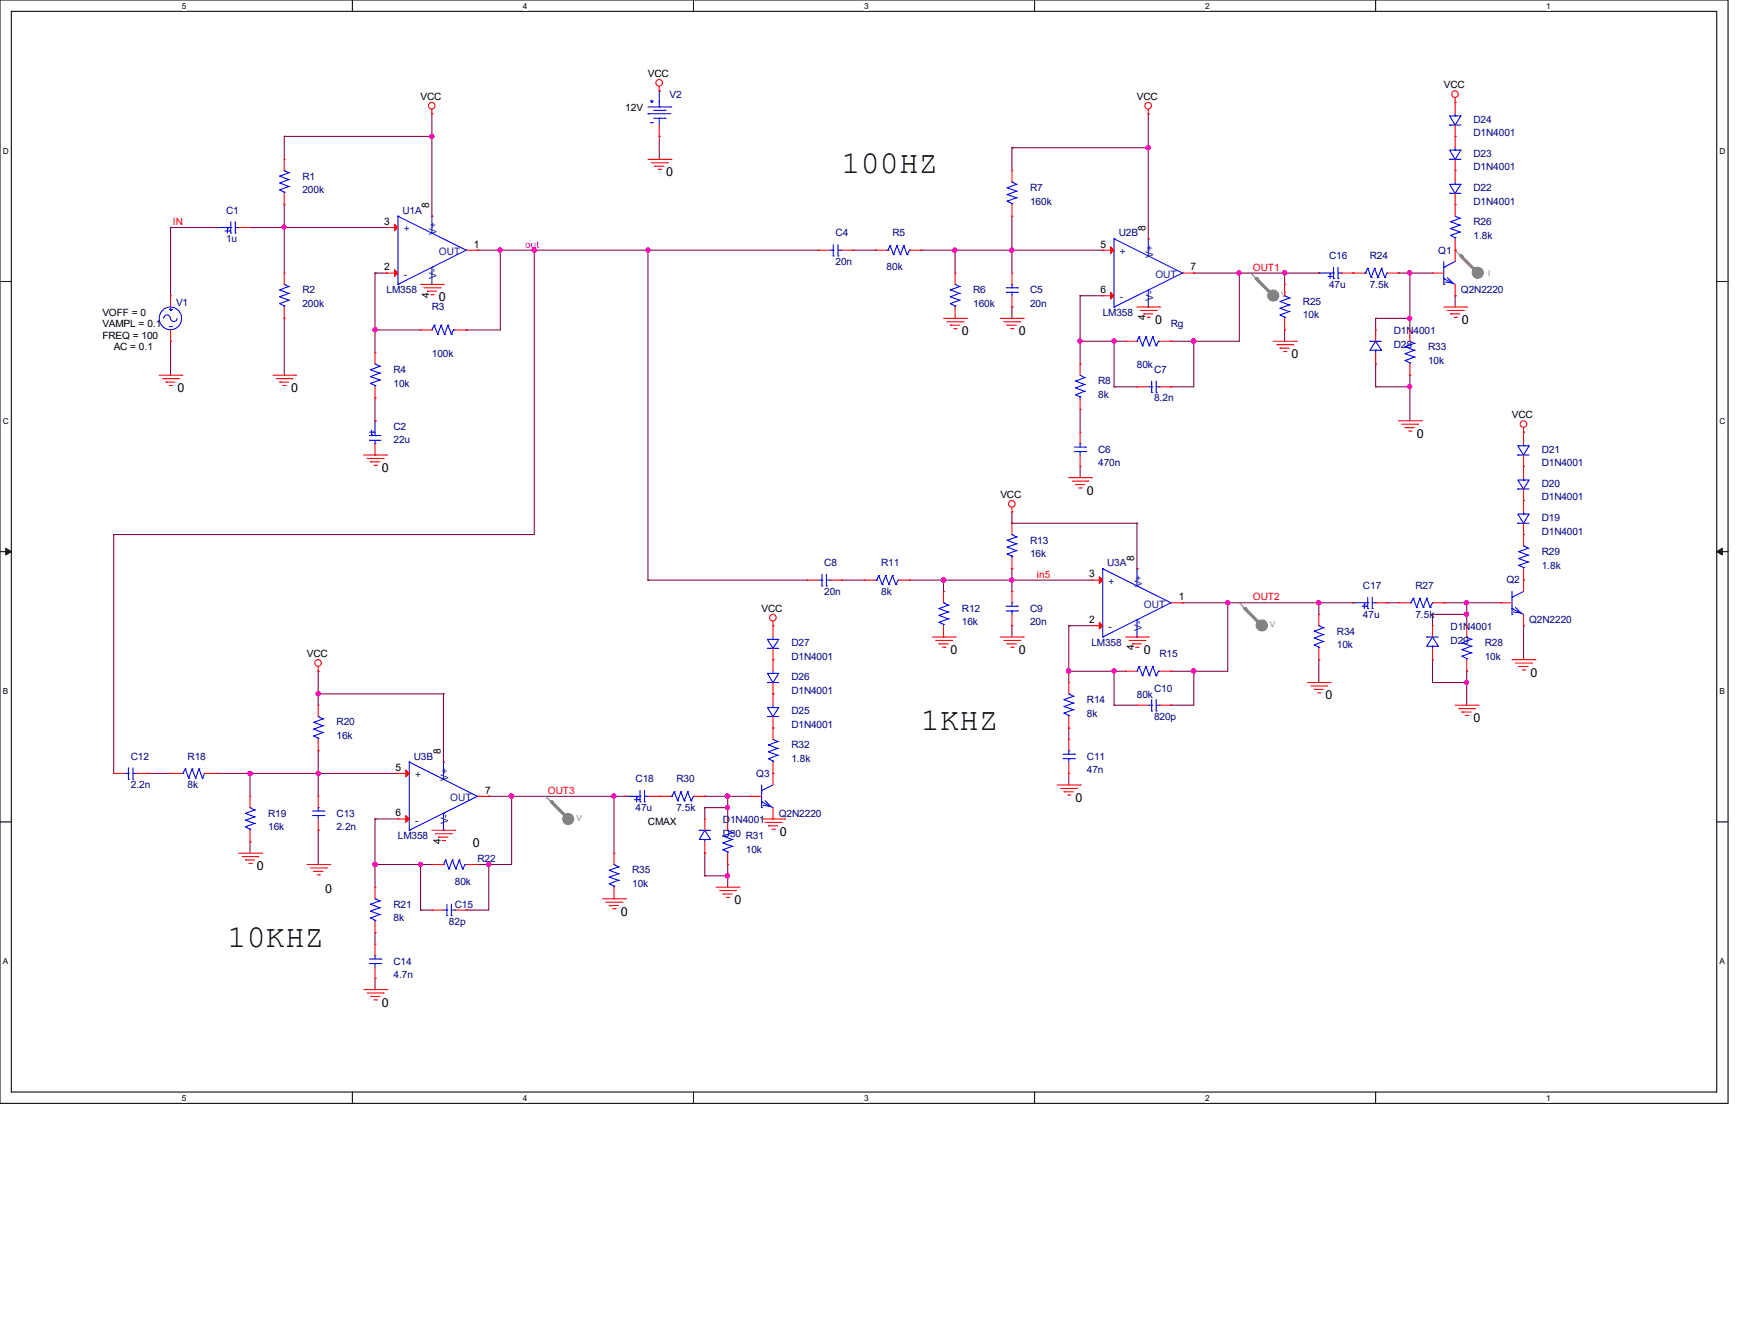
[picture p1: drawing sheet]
<svg xmlns="http://www.w3.org/2000/svg" width="279mm" height="216mm" viewBox="0 0 279 216" stroke-linecap="round" stroke-linejoin="round" font-family="sans-serif">
<path d="M0 0h278v177.4h-278zM1.8 1.8h274.3v173.8h-274.3z" fill="none" stroke="#000" stroke-width=".17"/>
<g fill="#fff">
<path d="M29.3 .2h.7v1.5h-.7z"/>
<path d="M29.3 175.8h.7v1.4h-.7z"/>
</g>
<path d="M56.7 0v1.8M56.7 175.6v1.8" fill="none" stroke="#000" stroke-width=".17"/>
<g fill="#fff">
<path d="M84.1 .2h.7v1.5h-.7z"/>
<path d="M84.1 175.8h.7v1.4h-.7z"/>
</g>
<path d="M111.5 0v1.8M111.5 175.6v1.8" fill="none" stroke="#000" stroke-width=".17"/>
<g fill="#fff">
<path d="M139 .2h.7v1.5h-.7z"/>
<path d="M139 175.8h.7v1.4h-.7z"/>
</g>
<path d="M166.4 0v1.8M166.4 175.6v1.8" fill="none" stroke="#000" stroke-width=".17"/>
<g fill="#fff">
<path d="M193.8 .2h.8v1.5h-.8z"/>
<path d="M193.8 175.8h.8v1.4h-.8z"/>
</g>
<path d="M221.3 0v1.8M221.3 175.6v1.8" fill="none" stroke="#000" stroke-width=".17"/>
<g fill="#fff">
<path d="M248.7 .2h.7v1.5h-.7z"/>
<path d="M248.7 175.8h.7v1.4h-.7z"/>
<path d="M.5 23.5h.9v1.5h-.9z"/>
<path d="M276.6 23.5h.9v1.5h-.9z"/>
<path d="M.5 67h.9v1.5h-.9z"/>
<path d="M276.6 67h.9v1.5h-.9z"/>
</g>
<path d="M0 45.3h1.8M276.1 45.3h1.9" fill="none" stroke="#000" stroke-width=".17"/>
<g fill="#fff">
<path d="M.5 110.4h.8v1.5h-.8z"/>
<path d="M276.6 110.4h.9v1.5h-.9z"/>
</g>
<path d="M0 88.7h1.8M276.1 88.7h1.9" fill="none" stroke="#000" stroke-width=".17"/>
<path d="M.9 88.1l.9 .6-.9 .5zM276.1 88.7l.9-.6v1.1z" fill="#000" stroke="#000" stroke-width=".16"/>
<g fill="#fff">
<path d="M.5 153.8h.8v1.5h-.8z"/>
<path d="M276.6 153.8h.9v1.5h-.9z"/>
</g>
<path d="M0 132.1h1.8M276.1 132.1h1.9" fill="none" stroke="#000" stroke-width=".17"/>
<g fill="none" stroke="#800040" stroke-width=".17">
<path d="M69.5 18.3h.1M69.5 18.3v16.5M184.7 18.3h.1M184.7 18.3v20.1M27.4 36.6h.1M27.4 36.6v10.9M27.4 36.6h7.4M40.2 36.6h.1M40.2 36.6h22M45.7 32.9h.1M45.7 21.9h.1M45.7 36.6h.1"/>
<path d="M45.7 21.9v3.7M45.7 32.9v11M45.7 21.9h23.8M69.5 21.9h.1M106 21.9h.1M106 21.9v3.7M162.8 23.7h.1M162.8 34.8h.1M162.8 23.7h21.9M162.8 23.7v3.7M162.8 34.8v9.1M184.7 23.7h.1"/>
<path d="M27.4 54.9h.1M27.4 54.9v5.4M45.7 51.2h.1M45.7 51.2v9.1M60.3 43.9h.1M60.3 53h.1M60.3 43.9h1.9M60.3 43.9v12.8M60.3 53h7.3M75 53h.1M76.8 40.2h.1M76.8 40.2h54.9"/>
<path d="M80.5 40.2h.1M80.5 40.2v12.8h-5.5M85.9 40.2h.1M85.9 40.2v45.7h-67.6M104.2 40.2h.1M104.2 40.2v53.1M137.2 40.2h.1M137.2 40.2h3.6M148.1 40.2h.1M148.1 40.2h29.3M153.6 40.2h.1M153.6 40.2v3.7"/>
<path d="M162.8 40.2h.1M162.8 49.4h.1M162.8 49.4v1.8M173.7 47.5h.1M173.7 54.9h.1M173.7 47.5h3.7M173.7 47.5v11M173.7 54.9h7.4M179.2 54.9h.1M179.2 54.9v7.3M188.3 54.9h.1M192 43.9h.1"/>
<path d="M192 54.9h.1M192 43.9h20.1M192 54.9v7.3h-3.7M199.3 43.9h.1M199.3 43.9v11h-11M206.6 53h.1M206.6 43.9h.1M206.6 43.9v1.8M206.6 53v1.9M221.3 51.2h.1M221.3 58.5h.1M221.3 51.2v1.8"/>
<path d="M221.3 58.5v3.7M221.3 51.2h5.5M224.9 43.9h.1M224.9 43.9h5.5M226.8 43.9h.1M226.8 51.2h.1M226.8 43.9v9.1M234.1 47.5h.1M234.1 47.5v1.9M60.3 64h.1M60.3 64v3.6M173.7 65.8h.1"/>
<path d="M173.7 75h.1M173.7 65.8v3.7M173.7 75v1.8M179.2 62.2h.1M179.2 62.2h3.7M188.3 62.2h.1M221.3 62.2h.1M221.3 62.2h5.5M226.8 60.3h.1M226.8 62.2h.1M226.8 60.3v7.3M18.3 85.9h.1"/>
<path d="M18.3 85.9v38.4M104.2 93.3h.1M104.2 93.3h25.6M135.3 93.3h.1M135.3 93.3h3.7M146.3 93.3h.1M146.3 93.3h29.3M151.8 93.3h.1M151.8 93.3v1.8M162.8 93.3h.1M162.8 91.4h.1M162.8 84.1h.1"/>
<path d="M162.8 82.3h.1M162.8 82.3v1.8M162.8 91.4v3.7M162.8 84.1h20.1M182.9 84.1h.1M182.9 84.1v7.3M190.2 96.9h.1M190.2 96.9h27.4M197.5 96.9h.1M197.5 96.9v11h-9.2M212.1 96.9h.1M212.1 96.9v1.9"/>
<path d="M223.1 96.9h.1M223.1 96.9h1.8M230.4 98.8h.1M230.4 98.8v1.8M230.4 98.8h5.5M232.2 96.9h.1M232.2 96.9h9.2M235.9 96.9h.1M235.9 98.8h.1M235.9 96.9v3.7M51.2 107.9h.1M51.2 111.5h.1"/>
<path d="M51.2 107.9v5.5M51.2 111.5h20.1M71.3 111.5h.1M71.3 111.5v11M162.8 100.6h.1M162.8 100.6v1.8M171.9 100.6h.1M171.9 117.1h.1M171.9 107.9h.1M171.9 100.6h3.7M171.9 100.6v9.1M171.9 117.1v1.8"/>
<path d="M171.9 107.9h9.2M179.2 113.4h.1M179.2 107.9h.1M179.2 107.9v5.5M179.2 113.4h3.7M188.3 107.9h.1M188.3 113.4h.1M192 107.9h.1M192 107.9v5.5h-3.7M212.1 106h.1M212.1 106v3.7M230.4 106h.1"/>
<path d="M230.4 109.7h.1M230.4 106v3.7M230.4 109.7h5.5M235.9 107.9h.1M235.9 109.7h.1M235.9 107.9v5.5M245.1 100.6h.1M245.1 100.6v5.4M23.7 124.3h.1M23.7 124.3h3.7M34.8 124.3h.1M34.8 124.3h29.2"/>
<path d="M40.2 124.3h.1M40.2 135.3h.1M40.2 124.3v3.7M40.2 135.3v1.9M51.2 120.7h.1M51.2 124.3h.1M51.2 133.5h.1M51.2 120.7v7.3M51.2 133.5v5.5M60.3 131.7h.1M60.3 139h.1M60.3 131.7v10.9"/>
<path d="M60.3 131.7h3.7M60.3 139h9.2M67.6 139h.1M67.6 139v7.3M76.8 139h.1M78.6 128h.1M78.6 139h.1M78.6 128h22M78.6 139v7.3h-3.6M82.3 128h.1M82.3 128v11h-5.5M98.8 128h.1"/>
<path d="M98.8 128v9.2M113.4 128h.1M113.4 129.8h.1M113.4 137.2h.1M113.4 128h7.3M113.4 129.8h3.7M113.4 129.8v1.9M113.4 137.2v3.6M117.1 128h.1M117.1 139h.1M117.1 129.8h.1M117.1 128v3.7"/>
<path d="M117.1 139v3.6M171.9 124.3h.1M171.9 124.3v1.9M60.3 149.9h.1M60.3 157.3h.1M60.3 149.9v1.9M60.3 157.3v1.8M67.6 146.3h.1M67.6 146.3h1.9M75 146.3h.1M113.4 140.8h.1M113.4 140.8h3.7"/>
<path d="M117.1 140.8h.1"/>
</g>
<g fill="#f0f" stroke="#f0f" stroke-width=".17">
<circle cx="45.7" cy="36.5" r=".34"/>
<circle cx="60.3" cy="53" r=".34"/>
<circle cx="153.6" cy="40.2" r=".34"/>
<circle cx="162.7" cy="40.2" r=".34"/>
<circle cx="179.2" cy="54.8" r=".34"/>
<circle cx="173.7" cy="54.8" r=".34"/>
<circle cx="192" cy="54.8" r=".34"/>
<circle cx="199.3" cy="43.9" r=".34"/>
<circle cx="80.4" cy="40.2" r=".34"/>
<circle cx="184.7" cy="23.7" r=".35"/>
<circle cx="69.5" cy="21.9" r=".34"/>
<circle cx="151.8" cy="93.2" r=".34"/>
<circle cx="162.7" cy="93.2" r=".34"/>
<circle cx="179.2" cy="107.9" r=".34"/>
<circle cx="171.9" cy="107.9" r=".34"/>
<circle cx="192" cy="107.9" r=".34"/>
<circle cx="104.2" cy="40.2" r=".34"/>
<circle cx="40.2" cy="124.3" r=".34"/>
<circle cx="51.2" cy="124.3" r=".34"/>
<circle cx="60.3" cy="139" r=".34"/>
<circle cx="78.6" cy="139" r=".34"/>
<circle cx="82.3" cy="128" r=".34"/>
<circle cx="67.6" cy="139" r=".34"/>
<circle cx="85.9" cy="40.2" r=".34"/>
<circle cx="51.2" cy="111.5" r=".34"/>
<circle cx="235.9" cy="96.9" r=".34"/>
<circle cx="212.1" cy="96.9" r=".35"/>
<circle cx="197.5" cy="96.9" r=".34"/>
<circle cx="117" cy="128" r=".34"/>
<circle cx="226.7" cy="51.2" r=".34"/>
<circle cx="226.7" cy="43.9" r=".34"/>
<circle cx="98.7" cy="128" r=".34"/>
<circle cx="206.6" cy="43.9" r=".34"/>
<circle cx="117" cy="140.8" r=".34"/>
<circle cx="235.9" cy="109.7" r=".34"/>
<circle cx="235.9" cy="98.7" r=".34"/>
<circle cx="117" cy="129.8" r=".34"/>
<circle cx="226.7" cy="62.1" r=".34"/>
</g>
<g fill="none" stroke="#f00" stroke-width=".17">
<path d="M69.5 18.3h.1M69.5 17.6v.7M106 14.6h.1M106 13.9v.7M184.7 18.3h.1M184.7 17.6v.7M234.1 16.5h.1M234.1 15.7v.8M104.2 25.6h3.7M104.8 26.2h2.6M105.3 26.7h.1M105.3 26.7h1.5"/>
<path d="M105.9 27.2h.4M106.3 27.2h.1M107.4 26.2h.1M107.9 25.6h.1M67.6 45.7h3.7M68.2 46.3h2.6M68.7 46.8h.1M68.7 46.8h1.5M69.3 47.4h.4M69.7 47.4h.1M70.8 46.3h.1M71.3 45.7h.1"/>
<path d="M151.8 51.2h3.6M152.3 51.7h2.6M152.9 52.3h.1M152.9 52.3h1.4M153.4 52.8h.4M153.8 52.8h.1M154.9 51.7h.1M155.4 51.2h.1M160.9 51.2h3.7M161.5 51.7h2.5M162 52.3h.1M162 52.3h1.5"/>
<path d="M162.6 52.8h.3M162.9 52.8h.1M164 51.7h.1M164.6 51.2h.1M182.9 49.4h3.6M183.4 49.9h2.6M184 50.5h.1M184 50.5h1.4M184.5 51h.4M184.9 51h.1M186 49.9h.1M186.5 49.4h.1"/>
<path d="M204.8 54.9h3.7M205.4 55.4h2.5M205.9 56h.1M205.9 56h1.5M206.5 56.5h.3M206.8 56.5h.1M207.9 55.4h.1M208.5 54.9h.1M232.2 49.4h3.7M232.8 49.9h2.6M233.3 50.5h.1M233.3 50.5h1.5"/>
<path d="M233.9 51h.4M234.3 51h.1M235.4 49.9h.1M235.9 49.4h.1M25.6 60.3h3.7M26.2 60.9h2.5M26.7 61.4h.1M26.7 61.4h1.5M27.2 62h.4M27.6 62h.1M28.7 60.9h.1M29.3 60.3h.1"/>
<path d="M43.9 60.3h3.6M44.4 60.9h2.6M45 61.4h.1M45 61.4h1.4M45.5 62h.4M45.9 62h.1M47 60.9h.1M47.5 60.3h.1M58.5 73.2h3.7M59.1 73.7h2.5M59.6 74.3h.1M59.6 74.3h1.5"/>
<path d="M60.2 74.8h.3M60.5 74.8h.1M61.6 73.7h.1M62.2 73.2h.1M171.9 76.8h3.7M172.5 77.3h2.5M173 77.9h.1M173 77.9h1.5M173.5 78.4h.4M173.9 78.4h.1M175 77.3h.1M175.6 76.8h.1"/>
<path d="M224.9 67.6h3.7M225.5 68.2h2.5M226 68.7h.1M226 68.7h1.5M226.6 69.3h.3M226.9 69.3h.1M228 68.2h.1M228.6 67.6h.1M245.1 69.5h.1M245.1 68.7v.8M124.3 99.9v.7M162.8 82.3h.1"/>
<path d="M162.8 81.6v.7M51.2 107.9h.1M51.2 107.1v.8M124.3 100.6h.1M149.9 102.4h3.7M150.5 103h2.6M151 103.5h.1M151 103.5h1.5M151.6 104.1h.4M152 104.1h.1M153.1 103h.1M153.6 102.4h.1"/>
<path d="M160.9 102.4h3.7M161.5 103h2.5M162 103.5h.1M162 103.5h1.5M162.6 104.1h.3M162.9 104.1h.1M164 103h.1M164.6 102.4h.1M181.1 102.4h3.6M181.6 103h2.5M182.2 103.5h.1M182.2 103.5h1.4"/>
<path d="M182.7 104.1h.3M183 104.1h.1M184.1 103h.1M184.7 102.4h.1M210.3 109.7h3.7M210.9 110.3h2.5M211.4 110.8h.1M211.4 110.8h1.5M212 111.4h.3M212.3 111.4h.1M213.4 110.3h.1M214 109.7h.1"/>
<path d="M234.1 113.4h3.6M234.6 113.9h2.6M235.2 114.5h.1M235.2 114.5h1.4M235.7 115h.4M236.1 115h.1M237.2 113.9h.1M237.7 113.4h.1M243.2 106h3.7M243.8 106.6h2.5M244.3 107.1h.1M244.3 107.1h1.5"/>
<path d="M244.9 107.7h.3M245.2 107.7h.1M246.3 106.6h.1M246.9 106h.1M38.4 137.2h3.6M38.9 137.7h2.6M39.5 138.3h.1M39.5 138.3h1.4M40 138.8h.4M40.4 138.8h.1M41.5 137.7h.1M42 137.2h.1"/>
<path d="M49.4 139h3.6M49.9 139.5h2.6M52.5 139.5h.1M53 139h.1M69.5 133.5h3.7M70 134h2.6M70.6 134.6h.1M70.6 134.6h1.5M71.1 135.1h.4M71.5 135.1h.1M72.6 134h.1M73.2 133.5h.1"/>
<path d="M122.5 131.7h3.7M123.1 132.2h2.5M123.6 132.8h.1M123.6 132.8h1.5M124.2 133.3h.3M124.5 133.3h.1M125.6 132.2h.1M126.2 131.7h.1M170.1 126.2h3.6M170.6 126.7h2.6M171.2 127.3h.1M171.2 127.3h1.4"/>
<path d="M171.7 127.8h.4M172.1 127.8h.1M173.2 126.7h.1M173.7 126.2h.1M50.5 140.1h.1M50.5 140.1h1.4M51 140.6h.4M51.4 140.6h.1M58.5 159.1h3.7M59.1 159.6h2.5M61.6 159.6h.1M62.2 159.1h.1"/>
<path d="M96.9 144.5h3.7M97.5 145h2.5M98 145.6h.1M98 145.6h1.5M98.6 146.1h.3M98.9 146.1h.1M100 145h.1M100.6 144.5h.1M115.2 142.6h3.7M115.7 143.2h2.6M116.3 143.7h.1M116.3 143.7h1.5"/>
<path d="M116.8 144.3h.4M117.2 144.3h.1M118.3 143.2h.1M118.9 142.6h.1M59.6 160.2h.1M59.6 160.2h1.5M60.2 160.7h.3M60.5 160.7h.1"/>
<circle cx="69.4" cy="17" r=".53"/>
<circle cx="106" cy="13.3" r=".53"/>
<circle cx="184.7" cy="17" r=".53"/>
<circle cx="234" cy="15.1" r=".53"/>
<circle cx="245" cy="68.2" r=".53"/>
<circle cx="124.3" cy="99.3" r=".53"/>
<circle cx="162.8" cy="81" r=".53"/>
<circle cx="51.2" cy="106.6" r=".53"/>
</g>
<circle cx="237.7" cy="43.9" r=".89" fill="#808080" stroke="#808080" stroke-width=".17"/>
<path d="M234.1 40.2h.1M234.1 40.2l3.6 3.7" fill="none" stroke="#808080" stroke-width=".17"/>
<path d="M235 41.1l2.7 2.8" fill="none" stroke="#808080" stroke-width=".51"/>
<circle cx="235" cy="41.1" r=".25" fill="#808080"/>
<circle cx="91.4" cy="131.7" r=".89" fill="#808080" stroke="#808080" stroke-width=".17"/>
<path d="M87.8 128h.1M87.8 128l3.6 3.7" fill="none" stroke="#808080" stroke-width=".17"/>
<path d="M88.7 128.9l2.7 2.8" fill="none" stroke="#808080" stroke-width=".51"/>
<circle cx="88.7" cy="128.9" r=".25" fill="#808080"/>
<circle cx="204.8" cy="47.5" r=".89" fill="#808080" stroke="#808080" stroke-width=".17"/>
<path d="M201.2 43.9h.1M201.2 43.9l3.6 3.6" fill="none" stroke="#808080" stroke-width=".17"/>
<path d="M202.1 44.8l2.7 2.7" fill="none" stroke="#808080" stroke-width=".51"/>
<circle cx="202.1" cy="44.8" r=".25" fill="#808080"/>
<circle cx="203" cy="100.5" r=".9" fill="#808080" stroke="#808080" stroke-width=".17"/>
<path d="M199.3 96.9h.1M199.3 96.9l3.7 3.7" fill="none" stroke="#808080" stroke-width=".17"/>
<path d="M200.2 97.8l2.8 2.8" fill="none" stroke="#808080" stroke-width=".51"/>
<circle cx="200.2" cy="97.8" r=".25" fill="#808080"/>
<g fill="none" stroke="#00f" stroke-width=".17">
<path d="M104.2 18.3h.1M104.2 18.3h3.7M104.2 17.2h3.7M104.6 16.3h.3M104.6 19.7h.3M104.8 16.5h.1M104.8 16.1v.4M104.9 16.3h.1M104.9 19.7h.1M105.2 17.7h1.8M105.2 19h1.8M106 17.2h.1"/>
<path d="M106 19h.1M106 14.6h.1M106 14.6v2.6M106 19v1.1M107 17.7h.1M107 19h.1M107.9 17.2h.1M233.2 18.6h1.8l-.9 1.5zM234.1 18.6h.1M234.1 18.3v.3M34.8 36.6h.1M34.8 36.6h2.3"/>
<path d="M36.2 37.1h.7M36.6 36.7h.1M36.6 36.7v.8M36.9 37.1h.1M37.1 37.5h.1M37.1 36.6h.1M37.1 35.6v1.9M37.8 37.5h.1M37.8 35.6v1.9M37.8 36.6h.6M38.4 36.6h.1M45 30.5h.1"/>
<path d="M45 29.4h.1M45 28.3h.1M45 30.5l.7 .4M45 29.4l1.4 .6M45 28.3l1.4 .6M45.7 27.4h.1M45.7 30.9h.1M45.7 27.4l.7 .4M45.7 30.9v.2M46.4 30h.1M46.4 28.9h.1M46.4 27.8h.1"/>
<path d="M46.4 30l-1.4 .5M46.4 28.9l-1.4 .5M46.4 27.8l-1.4 .5M64 34.8h.1M64 34.8l11 5.4M64 34.8v10.9M69.5 37.5h.1M69.5 34.8h.1M69.5 34.8v2.7M134 39.3v1.8M134.8 39.3v1.8M143.2 39.5h.1"/>
<path d="M143.2 39.5l-.4 .7M143.2 39.5l.5 1.4M144.3 39.5h.1M144.3 39.5l-.6 1.4M144.3 39.5l.5 1.4M145.4 39.5h.1M145.4 39.5l-.6 1.4M145.4 39.5l.5 1.4M162 32.3h.1M162 31.3h.1M162 30.2h.1M162 32.3l.8 .4"/>
<path d="M162 31.3l1.5 .5M162 30.2l1.5 .5M162.8 29.3h.1M162.8 32.7h.1M162.8 29.3l.7 .3M162.8 32.7v.2M163.5 31.8h.1M163.5 30.7h.1M163.5 29.6h.1M163.5 31.8l-1.5 .5M163.5 30.7l-1.5 .6M163.5 29.6l-1.5 .6"/>
<path d="M179.2 38.4h.1M179.2 38.4l11 5.5M179.2 38.4v11M184.7 38.4h.1M184.7 38.4v2.7M233.2 29.6h1.8l-.9 1.5zM233.2 31.1h.1M233.2 24.1h1.8l-.9 1.5zM233.2 25.6h.1M233.2 20.1h.1M233.2 31.1h1.8M233.2 25.6h1.8"/>
<path d="M233.2 20.1h1.8M233.3 37.8h.1M233.3 36.7h.1M233.3 35.6h.1M233.3 37.8l.8 .4M233.3 36.7l1.5 .6M233.3 35.6l1.5 .6M234.1 29.6h.1M234.1 34.8h.1M234.1 38.2h.1M234.1 24.1h.1M234.1 23.7v.4"/>
<path d="M234.1 29.3v.3M234.1 38.2v.2M234.1 34.8l.7 .3M234.8 37.3h.1M234.8 36.2h.1M234.8 35.1h.1M234.8 37.3l-1.5 .5M234.8 36.2l-1.5 .5M234.8 35.1l-1.5 .5M27.2 52.5h.4M27.2 49.7h.4M27.4 51.2a.53 .53 0 0 0-.5-.6 .53 .53 0 0 0-.6 .6"/>
<path d="M27.4 49.9h.1M27.4 49.6v.3M27.6 52.5h.1M27.6 49.7h.1M28.5 51.2a.53 .53 0 0 1-.5 .5 .53 .53 0 0 1-.6-.5M45 48.8h.1M45 47.7h.1M45 46.6h.1M45 48.8l.7 .4M45 47.7l1.4 .6M45 46.6l1.4 .6M45.7 45.7h.1"/>
<path d="M45.7 49.2h.1M45.7 49.2v.2M45.7 45.7l.7 .4M46.4 48.3h.1M46.4 47.2h.1M46.4 46.1h.1M46.4 48.3l-1.4 .5M46.4 47.2l-1.4 .5M46.4 46.1l-1.4 .5M59.6 59.4h.1M59.6 59.4l1.5 .6M60.3 58.5h.1"/>
<path d="M60.3 58.5l.8 .4M61.1 60h.1M61.1 58.9h.1M61.1 60l-1.5 .5M61.1 58.9l-1.5 .5M64 45.7h.1M69.5 53h.1M69.5 43h.1M69.5 45.7h.1M69.5 43v2.7M69.8 52.3h.1M69.8 52.3l.6 1.5"/>
<path d="M69.8 52.3l-.3 .7M70.4 53.8h.1M71 52.3h.1M71 52.3l.5 1.5M71 52.3l-.6 1.5M71.5 53.8h.1M72.1 52.3h.1M72.1 52.3l.5 1.5M72.1 52.3l-.6 1.5M72.6 53.8h.1M72.9 53h.1M72.9 53l-.3 .8"/>
<path d="M72.9 53h.3M75 40.2h.1M75 40.2l-11 5.5M133.5 40.2h.5M134 41.1h.1M134 40.2h.1M134.8 41.1h.1M134.8 40.2h.5M135.3 40.2h.1M142.6 40.2h.2M142.8 40.2h.1M143.7 40.9h.1"/>
<path d="M144.8 40.9h.1M145.9 40.9h.1M146.3 40.2h.1M146.3 40.2l-.4 .7M152.9 48.8h.1M152.9 47.7h.1M152.9 46.6h.1M152.9 48.8l.7 .4M152.9 47.7l1.4 .6M152.9 46.6l1.4 .6M153.6 45.7h.1M153.6 49.2h.1"/>
<path d="M153.6 45.7l.7 .4M153.6 49.2v.2M154.3 48.3h.1M154.3 47.2h.1M154.3 46.1h.1M154.3 48.3l-1.4 .5M154.3 47.2l-1.4 .5M154.3 46.1l-1.4 .5M161.8 47h1.9M161.8 46.3h1.9M162.8 45.7h.1M162.8 47h.1"/>
<path d="M162.8 45.7v.6M162.8 47v.5M163.7 47h.1M163.7 46.3h.1M179.2 49.4h.1M182.9 54.9h.1M183.2 54.1h.1M183.2 54.1l.6 1.5M183.2 54.1l-.3 .8M183.8 55.6h.1M184.3 54.1h.1M184.3 54.1l.6 1.5"/>
<path d="M184.3 54.1l-.5 1.5M184.7 41.1h.1M184.7 46.6h.1M184.7 49.4h.1M184.7 46.6v2.8M184.9 55.6h.1M185.4 54.1h.1M185.4 54.1l.6 1.5M185.4 54.1l-.5 1.5M186 55.6h.1M186.4 54.9h.1M186.4 54.9l-.4 .7"/>
<path d="M190.2 43.9h.1M190.2 43.9l-11 5.5M205.9 50.6h.1M205.9 49.6h.1M205.9 48.5h.1M205.9 50.6l.7 .4M205.9 49.6l1.5 .5M205.9 48.5l1.5 .5M206.6 47.5h.1M206.6 51h.1M206.6 47.5l.8 .4M206.6 51v.2"/>
<path d="M207.4 50.1h.1M207.4 49h.1M207.4 47.9h.1M207.4 50.1l-1.5 .5M207.4 49l-1.5 .6M207.4 47.9l-1.5 .6M212.1 43.9h.1M212.1 43.9h2.4M213.6 44.4h.7M214 44.1h.1M214 44.1v.7M214.3 44.4h.1"/>
<path d="M214.5 44.8h.1M214.5 43.9h.1M214.5 43v1.8M215.2 44.8h.1M215.2 43v1.8M215.2 43.9h.6M215.8 43.9h.1M219.5 43.9h.1M219.6 43.9h.1M220 43.1h.1M220 43.1l-.4 .8M220 43.1l.6 1.5"/>
<path d="M220.3 54.9h.1M220.3 54.9h1.9M220.6 44.6h.1M221.1 43.1h.1M221.1 43.1l-.5 1.5M221.1 43.1l.6 1.5M221.3 54.9l.9 1.4h-1.9zM221.3 56.3h.1M221.3 56.3v.4M221.7 44.6h.1M222.2 43.1h.1M222.2 43.1l-.5 1.5"/>
<path d="M222.2 43.1l.6 1.5M222.8 44.6h.1M223.1 43.9h.1M223.1 43.9l-.3 .7M226 58h.1M226 56.9h.1M226 55.8h.1M226 58l.8 .3M226 56.9l1.5 .5M226 55.8l1.5 .5M226.8 54.9h.1M226.8 58.3h.1"/>
<path d="M226.8 54.9l.7 .3M226.8 58.3v.2M227.5 57.4h.1M227.5 56.3h.1M227.5 55.2h.1M227.5 57.4l-1.5 .6M227.5 56.3l-1.5 .6M227.5 55.2l-1.5 .6M232.2 43h.1M232.2 44.8h.1M232.2 45.7h.1M232.2 44.8l1.9 .9"/>
<path d="M232.2 42v3.7M232.8 44.6l.9 .9-1.2-.2M234.1 42l-1.9 1M59.4 70h.1M59.4 70.8h.1M59.4 70h1.9M59.4 70.8h1.9M59.4 69.5h.8M59.6 61.6h.1M59.6 60.5h.1M59.6 61.6l.7 .4M59.6 60.5l1.5 .6"/>
<path d="M59.8 69.8h.1M59.8 69.1v.7M60.2 69.5h.1M60.3 62h.1M60.3 71.3h.1M60.3 70h.1M60.3 67.6h.1M60.3 62v.2M60.3 67.6v2.4M60.3 70.8v.5M61.1 61.1h.1M61.1 61.1l-1.5 .5"/>
<path d="M172.8 72.6h1.8M172.8 71.9h1.8M173 63.5h.1M173 62.4h.1M173 61.3h.1M173 63.5l.7 .3M173 62.4l1.5 .5M173 61.3l1.5 .5M173.7 71.3h.1M173.7 72.6h.1M173.7 60.3h.1M173.7 63.8h.1"/>
<path d="M173.7 63.8v.2M173.7 71.3v.6M173.7 72.6v.6M173.7 60.3l.8 .4M174.5 62.9h.1M174.5 61.8h.1M174.5 60.7h.1M174.5 62.9l-1.5 .6M174.5 61.8l-1.5 .6M174.5 60.7l-1.5 .6M174.6 72.6h.1M174.6 71.9h.1"/>
<path d="M184.7 62.2h.6M185.3 63.1h.1M185.3 62.2h.1M185.3 61.3v1.8M186 63.1h.1M186 61.3v1.8M186 62.2h.5M186.5 62.2h.1M244.1 77.2h1.9l-.9 1.4zM244.1 78.6h.1M244.1 71.7h1.9l-.9 1.5zM244.1 73.2h.1"/>
<path d="M244.1 78.6h1.9M244.1 73.2h1.9M245.1 77.2h.1M245.1 71.7h.1M245.1 71.3v.4M245.1 76.8v.4M131.7 93.3h.5M132.2 94.2h.1M132.2 93.3h.1M132.2 92.3v1.9M132.9 94.2h.1M132.9 93.3h.6"/>
<path d="M132.9 92.3v1.9M133.5 93.3h.1M140.8 93.3h.2M141 93.3h.1M141.4 92.5h.1M141.4 92.5l-.4 .8M141.4 92.5l.5 1.5M141.9 94h.1M142.5 92.5h.1M142.5 92.5l-.6 1.5M142.5 92.5l.5 1.5M143 94h.1"/>
<path d="M143.6 92.5h.1M143.6 92.5l-.6 1.5M143.6 92.5l.5 1.5M144.1 94h.1M144.5 93.3h.1M144.5 93.3l-.4 .7M151 98.9h.1M151 97.8h.1M151 98.9l1.5 .6M151 97.8l1.5 .6M151.8 96.9h.1M151.8 96.9l.7 .4"/>
<path d="M152.5 99.5h.1M152.5 98.4h.1M152.5 97.3h.1M152.5 99.5l-1.5 .5M152.5 98.4l-1.5 .5M152.5 97.3l-1.5 .5M161.8 97.5h1.9M161.8 98.2h1.9M162 89.1h.1M162 88h.1M162 86.9h.1M162 89.1l.8 .3"/>
<path d="M162 88l1.5 .5M162 86.9l1.5 .5M162.8 85.9h.1M162.8 89.4h.1M162.8 96.9h.1M162.8 98.2h.1M162.8 89.4v.2M162.8 96.9v.6M162.8 98.2v.6M162.8 85.9l.7 .4M163.5 88.5h.1M163.5 87.4h.1"/>
<path d="M163.5 86.3h.1M163.5 88.5l-1.5 .6M163.5 87.4l-1.5 .6M163.5 86.3l-1.5 .6M163.7 98.2h.1M163.7 97.5h.1M177.4 91.4h.1M177.4 91.4l10.9 5.5M177.4 91.4v11M182.9 94.2h.1M182.9 99.7h.1M182.9 91.4h.1"/>
<path d="M182.9 91.4v2.8M182.9 99.7v2.7M188.3 96.9h.1M188.3 96.9l-10.9 5.5M217.6 96.9h.1M217.6 96.9h2.4M219.1 97.5h.7M219.5 97.1h.1M219.5 97.1v.7M219.8 97.5h.1M220 97.8h.1M220 96.9h.1"/>
<path d="M220 96v1.8M220.7 97.8h.1M220.7 96v1.8M220.7 96.9h.6M221.3 96.9h.1M226.8 96.9h.1M226.9 96.9h.1M227.3 96.2h.1M227.3 96.2l-.4 .7M227.3 96.2l.6 1.5M227.9 97.7h.1M228.4 96.2h.1"/>
<path d="M228.4 96.2l-.5 1.5M228.4 96.2l.5 1.5M228.9 97.7h.1M229.5 96.2h.1M229.5 96.2l-.6 1.5M229.5 96.2l.5 1.5M230 97.7h.1M230.4 96.9h.1M230.4 96.9l-.4 .8M243.2 96h.1M243.2 97.8h.1M243.2 98.8h.1"/>
<path d="M243.2 97.8l1.9 1M243.2 95.1v3.7M243.8 97.7l.9 .9-1.3-.2M244.1 82.6h1.9l-.9 1.5zM244.1 84.1h.1M244.1 84.1h1.9M244.3 90.9h.1M244.3 89.8h.1M244.3 88.7h.1M244.3 90.9l.8 .3M244.3 89.8l1.5 .5M244.3 88.7l1.5 .5"/>
<path d="M245.1 87.8h.1M245.1 91.2h.1M245.1 82.6h.1M245.1 87.8l.7 .3M245.1 82.3v.3M245.1 91.2v.2M245.1 95.1l-1.9 .9M245.8 90.3h.1M245.8 89.2h.1M245.8 88.1h.1M245.8 90.3l-1.5 .6M245.8 89.2l-1.5 .6"/>
<path d="M245.8 88.1l-1.5 .6M50.5 118.3h.1M50.5 117.2h.1M50.5 116.1h.1M50.5 118.3l.7 .4M50.5 117.2l1.4 .6M50.5 116.1l1.4 .6M51.2 115.2h.1M51.2 118.7h.1M51.2 118.7v.2M51.2 115.2l.7 .4M51.9 117.8h.1"/>
<path d="M51.9 116.7h.1M51.9 115.6h.1M51.9 117.8l-1.4 .5M51.9 116.7l-1.4 .5M51.9 115.6l-1.4 .5M123.4 113.7h1.9l-1 1.5zM123.4 115.2h.1M123.4 108.2h1.9l-1 1.5zM123.4 109.7h.1M123.4 102.8h1.9l-1 1.4zM123.4 104.2h.1M123.4 115.2h1.9"/>
<path d="M123.4 109.7h1.9M123.4 104.2h1.9M123.6 119.8h.1M123.6 119.8l1.5 .5M124.3 113.7h.1M124.3 108.2h.1M124.3 102.8h.1M124.3 118.9h.1M124.3 102.4v.4M124.3 107.9v.3M124.3 113.4v.3M124.3 118.9l.8 .3"/>
<path d="M125.1 119.2h.1M125.1 119.2l-1.5 .6M151 100h.1M151 100l.8 .4M151.8 100.4h.1M151.8 100.4v.2M171.2 114.6h.1M171.2 113.6h.1M171.2 112.5h.1M171.2 114.6l.7 .4M171.2 113.6l1.4 .5M171.2 112.5l1.4 .5"/>
<path d="M171.9 111.5h.1M171.9 115h.1M171.9 111.5l.7 .4M171.9 115v.2M172.6 114.1h.1M172.6 113h.1M172.6 111.9h.1M172.6 114.1l-1.4 .5M172.6 113l-1.4 .6M172.6 111.9l-1.4 .6M177.4 102.4h.1M182.9 102.4h.1"/>
<path d="M182.9 107.9h.1M183.2 107.1h.1M183.2 107.1l.6 1.5M183.2 107.1l-.3 .8M183.8 108.6h.1M184.3 107.1h.1M184.3 107.1l.6 1.5M184.3 107.1l-.5 1.5M184.7 113.4h.6M184.9 108.6h.1M185.3 114.3h.1M185.3 113.4h.1"/>
<path d="M185.3 112.5v1.8M185.4 107.1h.1M185.4 107.1l.6 1.5M185.4 107.1l-.5 1.5M186 108.6h.1M186 114.3h.1M186 112.5v1.8M186 113.4h.5M186.4 107.9h.1M186.4 107.9l-.4 .7M186.5 113.4h.1M211.4 103.7h.1"/>
<path d="M211.4 102.6h.1M211.4 101.5h.1M211.4 103.7l.7 .4M211.4 102.6l1.5 .5M211.4 101.5l1.5 .5M212.1 100.6h.1M212.1 104.1h.1M212.1 100.6l.8 .3M212.1 104.1v.1M212.9 103.1h.1M212.9 102h.1M212.9 100.9h.1"/>
<path d="M212.9 103.1l-1.5 .6M212.9 102l-1.5 .6M212.9 100.9l-1.5 .6M229.5 102.4h.1M229.5 102.4h1.9M230.4 102.4l1 1.5h-1.9zM230.4 103.9h.1M230.4 103.9v.3M235.2 105.5h.1M235.2 104.4h.1M235.2 103.3h.1M235.2 105.5l.7 .4"/>
<path d="M235.2 104.4l1.4 .5M235.2 103.3l1.4 .6M235.9 102.4h.1M235.9 105.9h.1M235.9 102.4l.7 .4M235.9 105.9v.1M236.6 104.9h.1M236.6 103.9h.1M236.6 102.8h.1M236.6 104.9l-1.4 .6M236.6 103.9l-1.4 .5M236.6 102.8l-1.4 .5"/>
<path d="M20.1 124.3h.6M20.7 125.3h.1M20.7 124.3h.1M20.7 123.4v1.9M21.4 125.3h.1M21.4 123.4v1.9M21.4 124.3h.5M21.9 124.3h.1M29.3 124.3h.1M29.4 124.3h.1M29.8 123.6h.1M29.8 123.6l-.4 .7"/>
<path d="M29.8 123.6l.6 1.5M30.4 125.1h.1M30.9 123.6h.1M30.9 123.6l-.5 1.5M30.9 123.6l.6 1.5M31.5 125.1h.1M32 123.6h.1M32 123.6l-.5 1.5M32 123.6l.6 1.5M32.6 125.1h.1M32.9 124.3h.1M32.9 124.3l-.3 .8"/>
<path d="M39.5 132.9h.1M39.5 131.9h.1M39.5 130.8h.1M39.5 132.9l.7 .4M39.5 131.9l1.4 .5M39.5 130.8l1.4 .5M40.2 129.8h.1M40.2 133.3h.1M40.2 129.8l.7 .4M40.2 133.3v.2M40.9 132.4h.1M40.9 131.3h.1"/>
<path d="M40.9 130.2h.1M40.9 132.4l-1.4 .5M40.9 131.3l-1.4 .6M40.9 130.2l-1.4 .6M50.3 131.1h1.8M50.3 130.4h1.8M51.2 129.8h.1M51.2 131.1h.1M51.2 129.8v.6M51.2 131.1v.6M52.1 131.1h.1M52.1 130.4h.1"/>
<path d="M65.8 122.5h.1M65.8 133.5h.1M65.8 122.5l11 5.5M65.8 122.5v11M71.3 125.3h.1M71.3 130.8h.1M71.3 122.5h.1M71.3 133.5h.1M71.3 139h.1M71.3 122.5v2.8M71.3 130.8v2.7M71.7 138.3h.1"/>
<path d="M71.7 138.3l.5 1.4M71.7 138.3l-.4 .7M72.2 139.7h.1M72.8 138.3h.1M72.8 138.3l.5 1.4M72.8 138.3l-.6 1.4M73.3 139.7h.1M73.9 138.3h.1M73.9 138.3l.5 1.4M73.9 138.3l-.6 1.4M74.4 139.7h.1M74.8 139h.1"/>
<path d="M74.8 139l-.4 .7M74.8 139h.2M76.8 128h.1M76.8 128l-11 5.5M98 139.9h.1M98 139.9l1.5 .6M98.8 139h.1M98.8 139l.7 .4M99.5 139.4h.1M99.5 139.4l-1.5 .5M100.6 128h.1M100.6 128h2.4"/>
<path d="M102 128.6h.8M102.4 128.2h.1M102.4 128.2v.7M102.8 128.6h.1M103 128.9h.1M103 128h.1M103 127.1v1.8M103.7 128.9h.1M103.7 128h.5M103.7 127.1v1.8M104.2 128h.1M107.9 128h.2"/>
<path d="M108.1 128h.1M108.5 127.3h.1M108.5 127.3l-.4 .7M108.5 127.3l.5 1.4M109 128.7h.1M109.5 127.3h.1M109.5 127.3l-.5 1.4M109.5 127.3l.6 1.4M110.1 128.7h.1M110.6 127.3h.1M110.6 127.3l-.5 1.4M110.6 127.3l.6 1.4"/>
<path d="M111.2 128.7h.1M111.5 128h.1M111.5 128l-.3 .7M112.5 133.5h.1M112.5 133.5h1.8M113.4 133.5l.9 1.5h-1.8zM113.4 135h.1M113.4 135v.3M116.3 136.6h.1M116.3 135.5h.1M116.3 134.4h.1M116.3 136.6l.8 .3"/>
<path d="M116.3 135.5l1.5 .6M116.3 134.4l1.5 .6M117.1 133.5h.1M117.1 136.9h.1M117.1 133.5l.7 .4M117.1 136.9v.3M117.8 136.1h.1M117.8 135h.1M117.8 133.9h.1M117.8 136.1l-1.5 .5M117.8 135l-1.5 .5M117.8 133.9l-1.5 .5"/>
<path d="M122.5 127.1h.1M122.5 128.9h.1M122.5 129.8h.1M122.5 128.9l1.8 .9M122.5 126.2v3.6M123.1 128.7l.9 1-1.3-.2M123.6 122h.1M123.6 120.9h.1M123.6 122l.7 .3M123.6 120.9l1.5 .5M124.3 122.3h.1M124.3 122.3v.2"/>
<path d="M124.3 126.2l-1.8 .9M125.1 121.4h.1M125.1 120.3h.1M125.1 121.4l-1.5 .6M125.1 120.3l-1.5 .6M171 122h1.8M171 121.2h1.8M171.9 120.7h.1M171.9 122h.1M171.9 120.7v.5M171.9 122v.5M172.8 122h.1"/>
<path d="M172.8 121.2h.1M59.4 154.9h1.9M59.4 154.2h1.9M59.6 147.6h.1M59.6 146.5h.1M59.6 145.4h.1M59.6 147.6l.7 .4M59.6 146.5l1.5 .5M59.6 145.4l1.5 .5M60.3 144.5h.1M60.3 148h.1M60.3 153.6h.1"/>
<path d="M60.3 154.9h.1M60.3 144.5l.8 .3M60.3 148v.1M60.3 153.6v.6M60.3 154.9v.5M61.1 147h.1M61.1 145.9h.1M61.1 144.8h.1M61.1 147l-1.5 .6M61.1 145.9l-1.5 .6M61.1 144.8l-1.5 .6M61.3 154.9h.1"/>
<path d="M61.3 154.2h.1M71.3 146.3h.6M71.9 147.2h.1M71.9 146.3h.1M71.9 145.4v1.8M72.6 147.2h.1M72.6 145.4v1.8M72.6 146.3h.6M73.2 146.3h.1M98 142.1h.1M98 141h.1M98 142.1l.8 .4"/>
<path d="M98 141l1.5 .5M98.8 142.5h.1M98.8 142.5v.1M99.5 141.5h.1M99.5 140.5h.1M99.5 141.5l-1.5 .6M99.5 140.5l-1.5 .5"/>
<circle cx="27.4" cy="51.2" r="1.81"/>
</g>
<g fill="none" stroke="#f00" stroke-width=".17">
<path d="M106 14.6h.1M234.1 16.5h.1M234.1 16.5v1.8M34.8 36.6h.1M38.4 36.6h1.8M40.2 36.6h.1M45.7 25.6h.1M45.7 32.9h.1M45.7 25.6v1.8M45.7 31.1v1.8M62.2 36.6h.1M62.2 36.6h1.8"/>
<path d="M69.5 34.8h.1M106 21.9h.1M106 20.1v1.8M162.8 27.4h.1M162.8 34.8h.1M162.8 27.4v1.9M162.8 32.9v1.9M184.7 38.4h.1M234.1 27.4h.1M234.1 32.9h.1M234.1 21.9h.1M234.1 20.1v3.6"/>
<path d="M234.1 25.6v3.7M234.1 31.1v3.7M234.1 38.4v3.6M27.4 47.5h.1M27.4 54.9h.1M27.4 47.5v1.9M27.4 53v1.9M45.7 43.9h.1M45.7 51.2h.1M45.7 43.9v1.8M45.7 49.4v1.8M60.3 56.7h.1"/>
<path d="M60.3 56.7v1.8M62.2 43.9h.1M62.2 43.9h1.8M67.6 53h.1M67.6 53h1.9M69.5 45.7h.1M73.2 53h1.8M75 53h.1M75 40.2h1.8M76.8 40.2h.1M131.7 40.2h.1M131.7 40.2h1.8"/>
<path d="M135.3 40.2h1.9M137.2 40.2h.1M140.8 40.2h.1M140.8 40.2h1.8M146.3 40.2h1.8M148.1 40.2h.1M153.6 43.9h.1M153.6 51.2h.1M153.6 43.9v1.8M153.6 49.4v1.8M162.8 49.4h.1M162.8 43.9h.1"/>
<path d="M162.8 43.9v1.8M162.8 47.5v1.9M173.7 58.5h.1M173.7 58.5v1.8M177.4 40.2h.1M177.4 47.5h.1M177.4 40.2h1.8M177.4 47.5h1.8M181.1 54.9h.1M181.1 54.9h1.8M184.7 49.4h.1M186.5 54.9h1.8"/>
<path d="M188.3 54.9h.1M190.2 43.9h1.8M192 43.9h.1M206.6 45.7h.1M206.6 53h.1M206.6 45.7v1.8M206.6 51.2v1.8M212.1 43.9h.1M215.8 43.9h3.7M217.6 43.9h.1M221.3 58.5h.1M221.3 53h.1"/>
<path d="M221.3 53v1.9M221.3 56.7v1.8M223.1 43.9h1.8M224.9 43.9h.1M226.8 53h.1M226.8 53v1.9M226.8 58.5v1.8M230.4 43.9h.1M230.4 43.9h1.8M234.1 40.2h.1M234.1 47.5h.1M234.1 45.7v1.8"/>
<path d="M60.3 64h.1M60.3 67.6h.1M60.3 73.2h.1M60.3 62.2v1.8M60.3 71.3v1.9M173.7 75h.1M173.7 69.5h.1M173.7 65.8h.1M173.7 64v1.8M173.7 69.5v1.8M173.7 73.2v1.8M182.9 62.2h.1"/>
<path d="M182.9 62.2h1.8M186.5 62.2h1.8M188.3 62.2h.1M226.8 60.3h.1M245.1 75h.1M245.1 69.5h.1M245.1 69.5v1.8M245.1 73.2v3.6M245.1 78.6v3.7M129.8 93.3h.1M129.8 93.3h1.9M133.5 93.3h1.8"/>
<path d="M135.3 93.3h.1M139 93.3h.1M139 93.3h1.8M144.5 93.3h1.8M146.3 93.3h.1M151.8 95.1h.1M151.8 95.1v1.8M162.8 84.1h.1M162.8 91.4h.1M162.8 95.1h.1M162.8 84.1v1.8M162.8 89.6v1.8"/>
<path d="M162.8 95.1v1.8M162.8 98.8v1.8M175.6 93.3h.1M175.6 93.3h1.8M182.9 91.4h.1M188.3 96.9h1.9M190.2 96.9h.1M212.1 98.8h.1M212.1 98.8v1.8M217.6 96.9h.1M221.3 96.9h1.8M223.1 96.9h.1"/>
<path d="M224.9 96.9h.1M224.9 96.9h1.9M230.4 96.9h1.8M232.2 96.9h.1M241.4 96.9h.1M241.4 96.9h1.8M245.1 85.9h.1M245.1 93.3h.1M245.1 80.5h.1M245.1 84.1v3.7M245.1 91.4v3.7M245.1 98.8v1.8"/>
<path d="M51.2 113.4h.1M51.2 113.4v1.8M51.2 118.9v1.8M124.3 111.5h.1M124.3 117.1h.1M124.3 106h.1M124.3 100.6h.1M124.3 100.6v1.8M124.3 104.2v3.7M124.3 109.7v3.7M124.3 115.2v3.7M151.8 102.4h.1"/>
<path d="M151.8 100.6v1.8M162.8 100.6h.1M171.9 109.7h.1M171.9 117.1h.1M171.9 118.9h.1M171.9 109.7v1.8M171.9 115.2v1.9M171.9 118.9v1.8M175.6 100.6h.1M175.6 100.6h1.8M181.1 107.9h.1M181.1 107.9h1.8"/>
<path d="M182.9 102.4h.1M182.9 113.4h.1M182.9 113.4h1.8M186.5 107.9h1.8M186.5 113.4h1.8M188.3 107.9h.1M188.3 113.4h.1M212.1 106h.1M212.1 104.2v1.8M230.4 106h.1M230.4 100.6h.1M230.4 100.6v1.8"/>
<path d="M230.4 104.2v1.8M235.9 100.6h.1M235.9 107.9h.1M235.9 100.6v1.8M235.9 106v1.9M245.1 100.6h.1M18.3 124.3h.1M18.3 124.3h1.8M21.9 124.3h1.8M23.7 124.3h.1M27.4 124.3h.1M27.4 124.3h1.9"/>
<path d="M32.9 124.3h1.9M34.8 124.3h.1M40.2 128h.1M40.2 135.3h.1M40.2 128v1.8M40.2 133.5v1.8M51.2 133.5h.1M51.2 128h.1M51.2 120.7h.1M51.2 128v1.8M51.2 131.7v1.8M64 124.3h.1"/>
<path d="M64 131.7h.1M64 124.3h1.8M64 131.7h1.8M69.5 139h.1M69.5 139h1.8M71.3 122.5h.1M71.3 133.5h.1M75 139h1.8M76.8 139h.1M76.8 128h1.8M78.6 128h.1M98.8 137.2h.1"/>
<path d="M98.8 137.2v1.8M100.6 128h.1M104.2 128h3.7M106 128h.1M111.5 128h1.9M113.4 128h.1M113.4 137.2h.1M113.4 131.7h.1M113.4 131.7v1.8M113.4 135.3v1.9M117.1 131.7h.1M117.1 139h.1"/>
<path d="M117.1 131.7v1.8M117.1 137.2v1.8M120.7 128h.1M120.7 128h1.8M124.3 124.3h.1M124.3 131.7h.1M124.3 122.5v3.7M124.3 129.8v1.9M171.9 124.3h.1M171.9 122.5v1.8M60.3 142.6h.1M60.3 149.9h.1"/>
<path d="M60.3 157.3h.1M60.3 151.8h.1M60.3 142.6v1.9M60.3 148.1v1.8M60.3 151.8v1.8M60.3 155.4v1.9M69.5 146.3h.1M69.5 146.3h1.8M73.2 146.3h1.8M75 146.3h.1M98.8 144.5h.1M98.8 142.6v1.9"/>
</g>
<g fill="#f00" stroke="#f00" stroke-width=".17">
<path d="M65.3 123.8l.5 .5-.5 .6z"/>
<path d="M65.3 131.1l.5 .6-.5 .5z"/>
<path d="M176.8 92.7l.6 .6-.6 .5z"/>
<path d="M176.8 100l.6 .6-.6 .5z"/>
<path d="M178.6 39.7l.6 .5-.6 .6z"/>
<path d="M178.6 47l.6 .5-.6 .6z"/>
<path d="M63.5 36l.5 .6-.5 .5z"/>
<path d="M63.5 43.3l.5 .6-.5 .5z"/>
</g>
<g fill="#f0f" stroke="#f0f" stroke-width=".17">
<circle cx="45.7" cy="36.5" r=".34"/>
<circle cx="60.3" cy="53" r=".34"/>
<circle cx="153.6" cy="40.2" r=".34"/>
<circle cx="162.7" cy="40.2" r=".34"/>
<circle cx="179.2" cy="54.8" r=".34"/>
<circle cx="173.7" cy="54.8" r=".34"/>
<circle cx="192" cy="54.8" r=".34"/>
<circle cx="199.3" cy="43.9" r=".34"/>
<circle cx="80.4" cy="40.2" r=".34"/>
<circle cx="184.7" cy="23.7" r=".35"/>
<circle cx="69.5" cy="21.9" r=".34"/>
<circle cx="151.8" cy="93.2" r=".34"/>
<circle cx="162.7" cy="93.2" r=".34"/>
<circle cx="179.2" cy="107.9" r=".34"/>
<circle cx="171.9" cy="107.9" r=".34"/>
<circle cx="192" cy="107.9" r=".34"/>
<circle cx="104.2" cy="40.2" r=".34"/>
<circle cx="40.2" cy="124.3" r=".34"/>
<circle cx="51.2" cy="124.3" r=".34"/>
<circle cx="60.3" cy="139" r=".34"/>
<circle cx="78.6" cy="139" r=".34"/>
<circle cx="82.3" cy="128" r=".34"/>
<circle cx="67.6" cy="139" r=".34"/>
<circle cx="85.9" cy="40.2" r=".34"/>
<circle cx="51.2" cy="111.5" r=".34"/>
<circle cx="235.9" cy="96.9" r=".34"/>
<circle cx="212.1" cy="96.9" r=".35"/>
<circle cx="197.5" cy="96.9" r=".34"/>
<circle cx="117" cy="128" r=".34"/>
<circle cx="226.7" cy="51.2" r=".34"/>
<circle cx="226.7" cy="43.9" r=".34"/>
<circle cx="98.7" cy="128" r=".34"/>
<circle cx="206.6" cy="43.9" r=".34"/>
<circle cx="117" cy="140.8" r=".34"/>
<circle cx="235.9" cy="109.7" r=".34"/>
<circle cx="235.9" cy="98.7" r=".34"/>
<circle cx="117" cy="129.8" r=".34"/>
<circle cx="226.7" cy="62.1" r=".34"/>
</g>
<g font-size="5.1">
<text x="135.3" y="27.8">100HZ</text>
<text x="148.1" y="117.4">1KHZ</text>
<text x="36.6" y="152.2">10KHZ</text>
</g>
<g font-size="2">
<text x="107.1" y="28.3">0</text>
<text x="70.6" y="48.4">0</text>
<text x="154.7" y="53.9">0</text>
<text x="163.9" y="53.9">0</text>
<text x="185.8" y="52.1">0</text>
<text x="235.2" y="52.1">0</text>
<text x="207.7" y="57.6">0</text>
<text x="28.5" y="63.1">0</text>
<text x="46.8" y="63.1">0</text>
<text x="227.9" y="70.4">0</text>
<text x="61.4" y="75.9">0</text>
<text x="174.8" y="79.5">0</text>
<text x="152.9" y="105.2">0</text>
<text x="163.9" y="105.2">0</text>
<text x="184" y="105.2">0</text>
<text x="213.2" y="112.4">0</text>
<text x="246.2" y="108.8">0</text>
<text x="237" y="116.1">0</text>
<text x="173" y="128.9">0</text>
<text x="76.1" y="136.2">0</text>
<text x="125.4" y="134.4">0</text>
<text x="41.3" y="139.9">0</text>
<text x="52.3" y="143.6">0</text>
<text x="99.9" y="147.2">0</text>
<text x="118.2" y="145.4">0</text>
<text x="61.4" y="161.8">0</text>
</g>
<g font-size="1.7">
<text x="69" y="33.5" transform="rotate(-90 69 33.5)">8</text>
<text x="61.8" y="36.2">3</text>
<text x="76.2" y="39.8">1</text>
<text x="177" y="39.8">5</text>
<text x="184.3" y="37.1" transform="rotate(-90 184.3 37.1)">8</text>
<text x="61.8" y="43.5">2</text>
<text x="69" y="47.9" transform="rotate(-90 69 47.9)">4</text>
<text x="177" y="47.1">6</text>
<text x="191.5" y="43.5">7</text>
<text x="184.3" y="51.5" transform="rotate(-90 184.3 51.5)">4</text>
<text x="175.2" y="92.8">3</text>
<text x="182.5" y="90.2" transform="rotate(-90 182.5 90.2)">8</text>
<text x="175.2" y="100.2">2</text>
<text x="189.6" y="96.5">1</text>
<text x="182.5" y="104.6" transform="rotate(-90 182.5 104.6)">4</text>
<text x="63.6" y="123.9">5</text>
<text x="70.9" y="121.2" transform="rotate(-90 70.9 121.2)">8</text>
<text x="63.6" y="131.2">6</text>
<text x="78.1" y="127.6">7</text>
<text x="70.9" y="135.6" transform="rotate(-90 70.9 135.6)">4</text>
</g>
<g font-size="1.7" fill="#004080">
<text x="64.9" y="37.3">+</text>
<text x="70.2" y="37.8" transform="rotate(-90 70.2 37.8)">V+</text>
<text x="70.6" y="41">OUT</text>
<text x="180.1" y="41">+</text>
<text x="185.5" y="41.4" transform="rotate(-90 185.5 41.4)">V+</text>
<text x="64.9" y="44.7">-</text>
<text x="70.2" y="44.8" transform="rotate(-90 70.2 44.8)">V-</text>
<text x="185.8" y="44.7">OUT</text>
<text x="180.1" y="48.3">-</text>
<text x="185.5" y="48.4" transform="rotate(-90 185.5 48.4)">V-</text>
<text x="178.3" y="94">+</text>
<text x="183.6" y="94.4" transform="rotate(-90 183.6 94.4)">V+</text>
<text x="178.3" y="101.3">-</text>
<text x="183.6" y="101.5" transform="rotate(-90 183.6 101.5)">V-</text>
<text x="184" y="97.7">OUT</text>
<text x="66.8" y="125.1">+</text>
<text x="72.1" y="125.5" transform="rotate(-90 72.1 125.5)">V+</text>
<text x="72.4" y="128.8">OUT</text>
<text x="66.8" y="132.4">-</text>
<text x="72.1" y="132.5" transform="rotate(-90 72.1 132.5)">V-</text>
</g>
<g font-size="1.6">
<text x="67.6" y="16">VCC</text>
<text x="100.6" y="17.9">12V</text>
<text x="104.2" y="12.4">VCC</text>
<text x="182.9" y="16">VCC</text>
<text x="232.2" y="14.2">VCC</text>
<text x="16.5" y="52.6">VAMPL = 0.1</text>
<text x="16.5" y="50.8">VOFF = 0</text>
<text x="16.5" y="54.5">FREQ = 100</text>
<text x="18.3" y="56.3">AC = 0.1</text>
<text x="243.2" y="67.3">VCC</text>
<text x="160.9" y="80.1">VCC</text>
<text x="122.5" y="98.3">VCC</text>
<text x="49.4" y="105.7">VCC</text>
<text x="104.2" y="132.5">CMAX</text>
</g>
<g font-size="1.6" fill="#000080">
<text x="107.7" y="15.7">V2</text>
<text x="237" y="19.7">D24</text>
<text x="237" y="21.9">D1N4001</text>
<text x="48.6" y="28.9">R1</text>
<text x="237" y="25.2">D23</text>
<text x="237" y="27.4">D1N4001</text>
<text x="36.4" y="34.3">C1</text>
<text x="48.6" y="31.1">200k</text>
<text x="64.7" y="34.3">U1A</text>
<text x="165.7" y="30.7">R7</text>
<text x="165.7" y="32.9">160k</text>
<text x="237" y="30.7">D22</text>
<text x="237" y="32.9">D1N4001</text>
<text x="36.4" y="38.9">1u</text>
<text x="134.4" y="38">C4</text>
<text x="143.5" y="38">R5</text>
<text x="180" y="38">U2B</text>
<text x="213.8" y="41.7">C16</text>
<text x="220.3" y="41.7">R24</text>
<text x="231.3" y="40.8">Q1</text>
<text x="237" y="36.2">R26</text>
<text x="237" y="38.4">1.8k</text>
<text x="48.6" y="47.2">R2</text>
<text x="62.2" y="47.2">LM358</text>
<text x="134.4" y="42.6">20n</text>
<text x="142.6" y="43.5">80k</text>
<text x="156.5" y="47.2">R6</text>
<text x="165.7" y="47.2">C5</text>
<text x="213.8" y="46.2">47u</text>
<text x="220.3" y="46.2">7.5k</text>
<text x="235" y="47.2">Q2N2220</text>
<text x="28.3" y="49.1">V1</text>
<text x="48.6" y="49.4">200k</text>
<text x="69.5" y="49.9">R3</text>
<text x="156.5" y="49.4">160k</text>
<text x="165.7" y="49.4">20n</text>
<text x="177.4" y="50.8">LM358</text>
<text x="188.3" y="52.6">Rg</text>
<text x="209.6" y="49">R25</text>
<text x="209.6" y="51.2">10k</text>
<text x="224.2" y="53.7">D1N4001</text>
<text x="63.3" y="59.9">R4</text>
<text x="69.5" y="57.4">100k</text>
<text x="182.9" y="59.2">80k</text>
<text x="185.6" y="59.9">C7</text>
<text x="224.2" y="55.9">D28</text>
<text x="229.7" y="56.3">R33</text>
<text x="229.7" y="58.5">10k</text>
<text x="63.3" y="62.1">10k</text>
<text x="176.7" y="61.8">R8</text>
<text x="176.7" y="64">8k</text>
<text x="185.6" y="64.5">8.2n</text>
<text x="63.3" y="69.1">C2</text>
<text x="63.3" y="71.3">22u</text>
<text x="176.7" y="72.8">C6</text>
<text x="176.7" y="74.9">470n</text>
<text x="248" y="72.8">D21</text>
<text x="248" y="74.9">D1N4001</text>
<text x="248" y="83.7">D19</text>
<text x="248" y="78.2">D20</text>
<text x="248" y="80.4">D1N4001</text>
<text x="165.7" y="87.4">R13</text>
<text x="165.7" y="89.6">16k</text>
<text x="248" y="89.2">R29</text>
<text x="248" y="85.9">D1N4001</text>
<text x="132.6" y="91.1">C8</text>
<text x="132.6" y="95.6">20n</text>
<text x="141.7" y="91.1">R11</text>
<text x="141.7" y="95.6">8k</text>
<text x="178.1" y="91.1">U3A</text>
<text x="219.2" y="94.7">C17</text>
<text x="227.7" y="94.7">R27</text>
<text x="242.3" y="93.8">Q2</text>
<text x="248" y="91.4">1.8k</text>
<text x="154.7" y="98.3">R12</text>
<text x="154.7" y="100.5">16k</text>
<text x="165.7" y="98.3">C9</text>
<text x="165.7" y="100.5">20n</text>
<text x="219.2" y="99.3">47u</text>
<text x="227.7" y="99.3">7.5k</text>
<text x="233.3" y="101.3">D1N4001</text>
<text x="246" y="100.2">Q2N2220</text>
<text x="127.3" y="103.8">D27</text>
<text x="127.3" y="106">D1N4001</text>
<text x="175.6" y="103.8">LM358</text>
<text x="186.5" y="105.7">R15</text>
<text x="215" y="102">R34</text>
<text x="215" y="104.2">10k</text>
<text x="233.3" y="103.5">D29</text>
<text x="238.8" y="103.8">R28</text>
<text x="238.8" y="106">10k</text>
<text x="127.3" y="109.3">D26</text>
<text x="127.3" y="111.5">D1N4001</text>
<text x="174.8" y="113">R14</text>
<text x="182.9" y="112.3">80k</text>
<text x="185.6" y="111.2">C10</text>
<text x="54.1" y="116.6">R20</text>
<text x="54.1" y="118.8">16k</text>
<text x="127.3" y="114.8">D25</text>
<text x="127.3" y="117">D1N4001</text>
<text x="174.8" y="115.2">8k</text>
<text x="185.6" y="115.7">820p</text>
<text x="21" y="122.1">C12</text>
<text x="30.2" y="122.1">R18</text>
<text x="66.5" y="122.1">U3B</text>
<text x="102.2" y="125.8">C18</text>
<text x="108.8" y="125.8">R30</text>
<text x="121.6" y="124.9">Q3</text>
<text x="127.3" y="120.3">R32</text>
<text x="127.3" y="122.5">1.8k</text>
<text x="174.8" y="122.1">C11</text>
<text x="174.8" y="124.3">47n</text>
<text x="21" y="126.7">2.2n</text>
<text x="30.2" y="126.7">8k</text>
<text x="43.1" y="131.3">R19</text>
<text x="54.1" y="131.3">C13</text>
<text x="102.2" y="130.3">47u</text>
<text x="108.8" y="130.3">7.5k</text>
<text x="125.3" y="131.3">Q2N2220</text>
<text x="43.1" y="133.5">16k</text>
<text x="54.1" y="133.5">2.2n</text>
<text x="64" y="134.9">LM358</text>
<text x="116.3" y="134.6">D30 R31</text>
<text x="116.3" y="132.4">D1N4001</text>
<text x="120" y="137.1">10k</text>
<text x="73.2" y="142.2">80k</text>
<text x="76.8" y="138.6">R22</text>
<text x="101.7" y="140.4">R35</text>
<text x="101.7" y="142.6">10k</text>
<text x="63.3" y="145.9">R21</text>
<text x="63.3" y="148.1">8k</text>
<text x="72.2" y="148.6">82p</text>
<text x="73.2" y="145.9">C15</text>
<text x="63.3" y="155.1">C14</text>
<text x="63.3" y="157.2">4.7n</text>
</g>
<g font-size="1.6" fill="#f00">
<text x="27.8" y="36.2">IN</text>
<text x="201.5" y="43.5">OUT1</text>
<text x="166.8" y="92.9">in5</text>
<text x="201.5" y="96.5">OUT2</text>
<text x="88.1" y="127.6">OUT3</text>
</g>
<text font-size="1.6" fill="#f0f" x="84.5" y="39.8">out</text>
<g font-size="1.3">
<text x="29.3" y="1.4">5</text>
<text x="84.1" y="1.4">4</text>
<text x="139" y="1.4">3</text>
<text x="193.8" y="1.4">2</text>
<text x="248.7" y="1.4">1</text>
<text x=".5" y="24.7">D</text>
<text x="276.6" y="24.7">D</text>
<text x=".5" y="68.2">C</text>
<text x="276.6" y="68.2">C</text>
<text x=".5" y="111.6">B</text>
<text x="276.6" y="111.6">B</text>
<text x=".5" y="155">A</text>
<text x="276.6" y="155">A</text>
<text x="29.3" y="177">5</text>
<text x="84.1" y="177">4</text>
<text x="139" y="177">3</text>
<text x="193.8" y="177">2</text>
<text x="248.7" y="177">1</text>
</g>
<g font-size="1.3" fill="#808080">
<text x="206.1" y="47.8">V</text>
<text x="239.4" y="44.3">I</text>
<text x="204.3" y="100.8">V</text>
<text x="92.7" y="131.9">V</text>
</g>
</svg>
